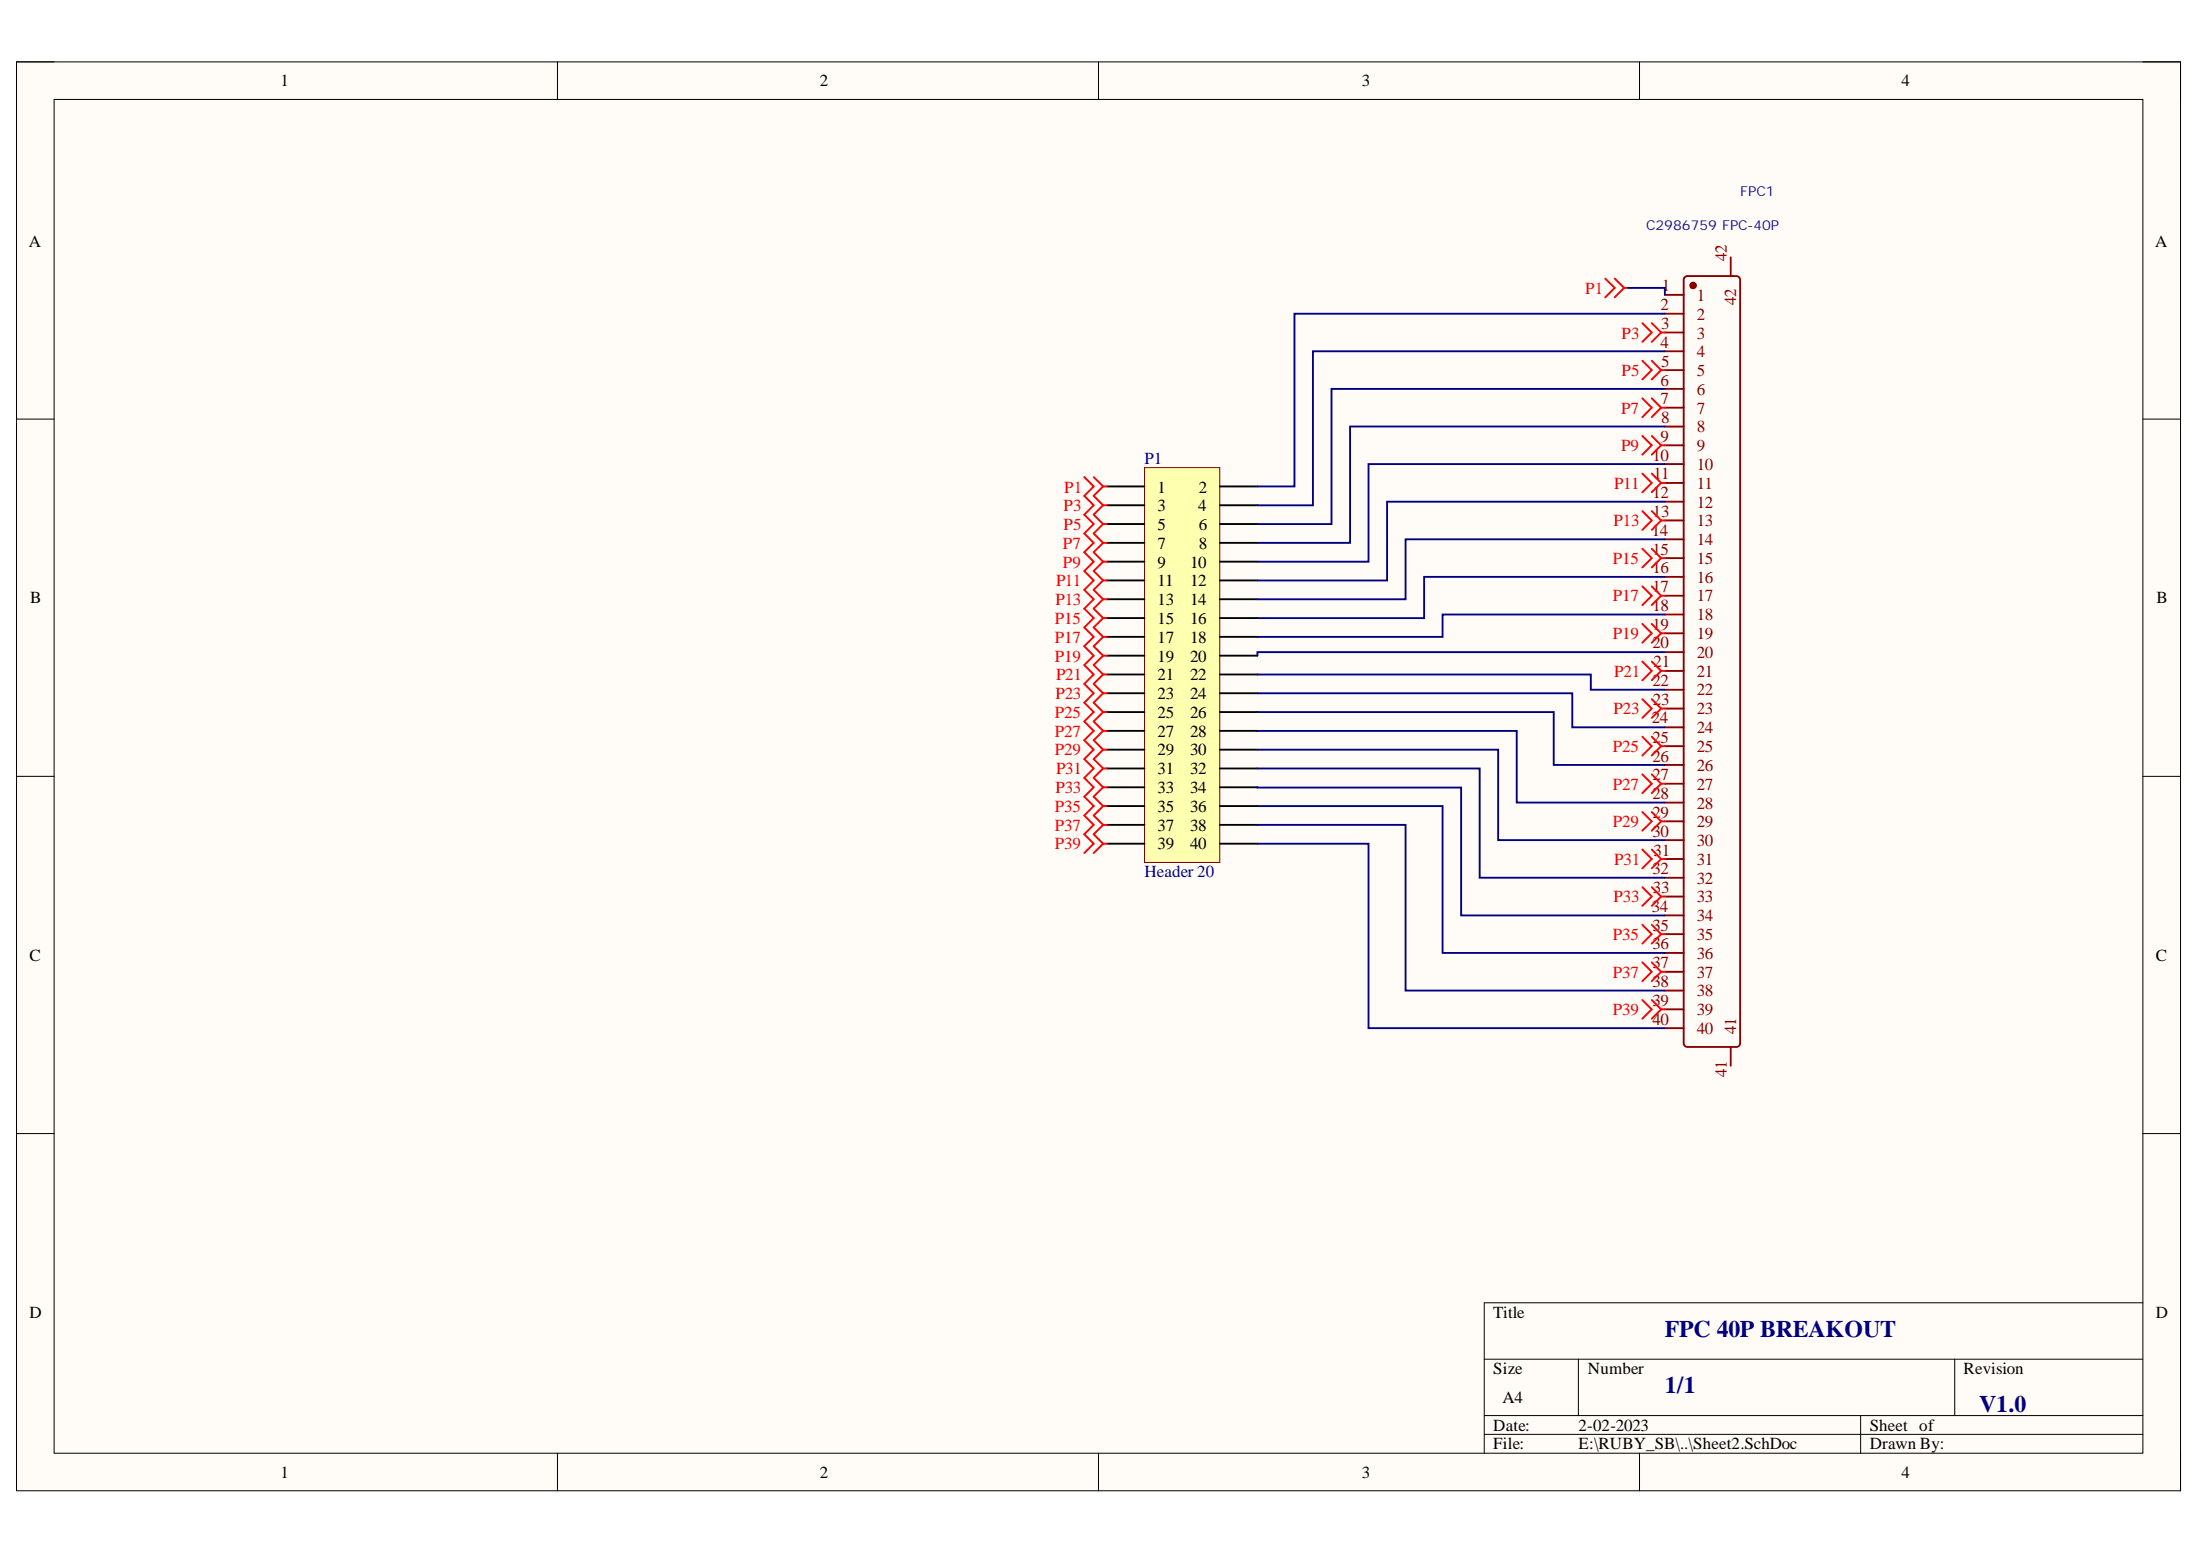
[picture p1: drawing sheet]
<svg xmlns="http://www.w3.org/2000/svg" width="297mm" height="210mm" viewBox="0 0 297 210" stroke-linecap="round" stroke-linejoin="round" font-family="sans-serif">
<path d="M2.2 8.4h292.2v192.8h-292.2z" fill-rule="evenodd" fill="#fffcf8"/>
<path d="M2.2 8.4h292.2v192.8h-292.2z" fill="none" stroke="#000" stroke-width=".14"/>
<path d="M7.3 13.4h282v182.8h-282z" fill-rule="evenodd" fill="#fffcf8"/>
<g fill="none" stroke="#000" stroke-width=".14">
<path d="M2.2 8.3h5.1M7.3 13.4h282v182.8h-282zM75.3 8.3v5.1M148.3 8.3v5.1M221.4 8.4v5M289.3 8.4h5.1v5M2.2 56.6h5.1M289.3 56.6h5.1M2.2 104.8h5.1M289.3 104.8h5.1M2.2 153h5.1M289.3 153h5.1"/>
<path d="M289.3 175.9h-88.9v20.3M75.3 196.2v5M148.3 196.2v5M200.4 183.5h88.9M200.4 191.1h88.9M200.4 193.6h88.9M213.1 183.5v7.6M221.4 196.2v5M251.2 191.1v5.1M263.9 183.5v7.6M294.4 196.2v5"/>
</g>
<path d="M227.4 37.5l.4-.2h6.6h.3l.2 .5v103l-.2 .5h-.3h-6.6l-.4-.2-.1-.3v-103z" fill="none" stroke="#800" stroke-width=".25"/>
<circle cx="228.6" cy="38.5" r=".38" fill="#800"/>
<g fill="none" stroke="#800" stroke-width=".25">
<path d="M224.8 39.8h2.5M233.7 34.7v2.6M224.8 42.3h2.5M224.8 44.9h2.5M224.8 47.4h2.5M224.8 50h2.5M224.8 52.5h2.5M224.8 55h2.5M224.8 57.6h2.5M224.8 60.1h2.5M224.8 62.6h2.5M224.8 65.2h2.5"/>
<path d="M224.8 67.7h2.5M224.8 70.3h2.5M224.8 72.8h2.5M224.8 75.3h2.5M224.8 77.9h2.5M224.8 80.4h2.5M224.8 83h2.5M224.8 85.5h2.5M224.8 88h2.5M224.8 90.6h2.5M224.8 93.1h2.5M224.8 95.6h2.5"/>
<path d="M224.8 98.2h2.5M224.8 100.7h2.5M224.8 103.3h2.5M224.8 105.8h2.5M224.8 108.3h2.5M224.8 110.9h2.5M224.8 113.4h2.5M224.8 116h2.5M224.8 118.5h2.5M224.8 121h2.5M224.8 123.6h2.5M224.8 126.1h2.5"/>
<path d="M224.8 128.6h2.5M224.8 131.2h2.5M224.8 133.7h2.5M224.8 136.2h2.5M224.8 138.8h2.5M233.7 141.3v2.6"/>
<circle cx="228.6" cy="38.5" r=".38"/>
</g>
<path d="M154.5 63.1h10.2v53.3h-10.2z" fill-rule="evenodd" fill="#ffffb0"/>
<path d="M154.5 63.1h10.2v53.3h-10.2z" fill="none" stroke="#800000" stroke-width=".14"/>
<g fill="none" stroke="#000" stroke-width=".25">
<path d="M149.4 65.7h5.1M149.4 68.2h5.1M149.4 70.7h5.1M149.4 73.3h5.1M149.4 75.8h5.1M149.4 78.4h5.1M164.7 65.7h5.1M164.7 68.2h5.1M164.7 70.7h5.1M164.7 73.3h5.1M164.7 75.8h5.1M164.7 78.4h5.1"/>
<path d="M149.4 80.9h5.1M149.4 83.4h5.1M149.4 86h5.1M149.4 88.5h5.1M149.4 91h5.1M149.4 93.6h5.1M149.4 96.1h5.1M149.4 98.7h5.1M164.7 80.9h5.1M164.7 83.4h5.1M164.7 86h5.1M164.7 88.5h5.1"/>
<path d="M164.7 91h5.1M164.7 93.6h5.1M164.7 96.1h5.1M164.7 98.7h5.1M149.4 101.2h5.1M149.4 103.7h5.1M149.4 106.3h5.1M149.4 108.8h5.1M149.4 111.3h5.1M149.4 113.9h5.1M164.7 101.2h5.1M164.7 103.7h5.1"/>
<path d="M164.7 106.3h5.1M164.7 108.8h5.1M164.7 111.3h5.1M164.7 113.9h5.1"/>
</g>
<g fill="none" stroke="#f00" stroke-width=".25">
<path d="M216.7 37.6l1.3 1.3-1.3 1.2M218 37.6l1.3 1.3M219.3 38.9l-1.3 1.2M219.3 38.9h.5M221.7 43.6l1.3 1.3-1.3 1.2M221.7 48.7l1.3 1.3-1.3 1.2M221.7 53.8l1.3 1.2-1.3 1.3M221.7 58.8l1.3 1.3-1.3 1.3M223 43.6l1.3 1.3M223 48.7l1.3 1.3M223 53.8l1.3 1.2M223 58.8l1.3 1.3"/>
<path d="M224.3 44.9l-1.3 1.2M224.3 44.9h.5M224.3 50l-1.3 1.2M224.3 50h.5M224.3 55l-1.3 1.3M224.3 55h.5M146.4 64.4l1.3 1.3-1.3 1.2 1.3 1.3-1.3 1.3 1.3 1.2-1.3 1.3 1.3 1.3-1.3 1.2 1.3 1.3-1.3 1.3 1.3 1.3-1.3 1.2 1.3 1.3-1.3 1.3 1.3 1.2-1.3 1.3 1.3 1.3-1.3 1.2 1.3 1.3-1.3 1.3 1.3 1.2-1.3 1.3 1.3 1.3-1.3 1.3 1.3 1.2-1.3 1.3 1.3 1.3-1.3 1.2 1.3 1.3-1.3 1.3 1.3 1.2-1.3 1.3 1.3 1.3-1.3 1.2 1.3 1.3-1.3 1.3 1.3 1.2-1.3 1.3 1.3 1.3-1.3 1.3M147.7 64.4l1.2 1.3M148.9 65.7l-1.2 1.2 1.2 1.3M148.9 65.7h.5M148.9 68.2l-1.2 1.3 1.2 1.2M148.9 68.2h.5"/>
<path d="M148.9 70.7l-1.2 1.3 1.2 1.3M148.9 70.7h.5M148.9 73.3l-1.2 1.2 1.2 1.3M148.9 73.3h.5M148.9 75.8l-1.2 1.3 1.2 1.3M148.9 75.8h.5M148.9 78.4l-1.2 1.2 1.2 1.3M148.9 78.4h.5M221.7 63.9l1.3 1.3-1.3 1.3M221.7 69l1.3 1.3-1.3 1.2M221.7 74.1l1.3 1.2-1.3 1.3M221.7 79.1l1.3 1.3-1.3 1.3"/>
<path d="M223 63.9l1.3 1.3M223 69l1.3 1.3M223 74.1l1.3 1.2M223 79.1l1.3 1.3M224.3 60.1l-1.3 1.3M224.3 60.1h.5M224.3 65.2l-1.3 1.3M224.3 65.2h.5M224.3 70.3l-1.3 1.2M224.3 70.3h.5M224.3 75.3l-1.3 1.3M224.3 75.3h.5"/>
<path d="M148.9 80.9l-1.2 1.3 1.2 1.2M148.9 80.9h.5M148.9 83.4l-1.2 1.3 1.2 1.3M148.9 83.4h.5M148.9 86l-1.2 1.2 1.2 1.3M148.9 86h.5M148.9 91l-1.2 1.3 1.2 1.3M148.9 88.5l-1.2 1.3 1.2 1.2M148.9 91h.5M148.9 88.5h.5M148.9 93.6l-1.2 1.3 1.2 1.2M148.9 93.6h.5"/>
<path d="M148.9 96.1l-1.2 1.3 1.2 1.3M148.9 96.1h.5M148.9 98.7l-1.2 1.2 1.2 1.3M148.9 98.7h.5M221.7 84.2l1.3 1.3-1.3 1.3M221.7 89.3l1.3 1.3-1.3 1.2M221.7 94.4l1.3 1.2-1.3 1.3M221.7 99.4l1.3 1.3-1.3 1.3M223 84.2l1.3 1.3M223 89.3l1.3 1.3M223 94.4l1.3 1.2M223 99.4l1.3 1.3"/>
<path d="M224.3 80.4l-1.3 1.3M224.3 80.4h.5M224.3 85.5l-1.3 1.3M224.3 85.5h.5M224.3 90.6l-1.3 1.2M224.3 90.6h.5M224.3 95.6l-1.3 1.3M224.3 95.6h.5M148.9 101.2l-1.2 1.3 1.2 1.2M148.9 101.2h.5M148.9 103.7l-1.2 1.3 1.2 1.3M148.9 103.7h.5"/>
<path d="M148.9 106.3l-1.2 1.2 1.2 1.3M148.9 106.3h.5M148.9 108.8l-1.2 1.3 1.2 1.2M148.9 108.8h.5M148.9 111.3l-1.2 1.3 1.2 1.3M148.9 111.3h.5M148.9 113.9l-1.2 1.3M148.9 113.9h.5M221.7 104.5l1.3 1.3-1.3 1.3M221.7 109.6l1.3 1.3-1.3 1.2M221.7 114.7l1.3 1.3-1.3 1.2M221.7 119.8l1.3 1.2-1.3 1.3"/>
<path d="M223 104.5l1.3 1.3M223 109.6l1.3 1.3M223 114.7l1.3 1.3M223 119.8l1.3 1.2M224.3 100.7l-1.3 1.3M224.3 100.7h.5M224.3 105.8l-1.3 1.3M224.3 105.8h.5M224.3 110.9l-1.3 1.2M224.3 110.9h.5M224.3 116l-1.3 1.2M224.3 116h.5"/>
<path d="M221.7 124.8l1.3 1.3-1.3 1.3M221.7 129.9l1.3 1.3-1.3 1.2M221.7 135l1.3 1.2-1.3 1.3M223 124.8l1.3 1.3M223 129.9l1.3 1.3M223 135l1.3 1.2M224.3 121l-1.3 1.3M224.3 121h.5M224.3 126.1l-1.3 1.3M224.3 126.1h.5M224.3 131.2l-1.3 1.2M224.3 131.2h.5"/>
<path d="M224.3 136.2l-1.3 1.3M224.3 136.2h.5"/>
</g>
<g fill="none" stroke="#000080" stroke-width=".25">
<path d="M219.8 38.9h5v.9M224.8 42.3h-50v23.4h-5M224.8 47.4h-47.5v20.8h-7.5M224.8 52.5h-45v18.2h-10M224.8 57.6h-42.5v15.7h-12.5M224.8 62.6h-40v13.2h-15M224.8 67.7h-37.5v10.7h-17.5M224.8 72.8h-35v8.1h-20M224.8 77.9h-32.5v5.5h-22.5M169.8 91.1h45v2h10M169.8 93.6h42.5v4.6h12.5M169.8 96.1h40v7.2h15"/>
<path d="M169.8 98.7h35v9.6h20M224.8 83h-30v3h-25M224.8 88h-55v.5M169.8 101.2h32.5v12.2h22.5M169.8 103.7h30v14.8h25M169.8 106.3h27.5v17.3h27.5M169.8 108.8h25v19.8h30M169.8 111.3h20v22.4h35M169.8 113.9h15v24.9h40"/>
</g>
<g font-size="3.2" fill="#000080">
<text x="224.8" y="180.5">FPC 40P BREAKOUT</text>
<text x="224.8" y="188.1">1/1</text>
<text x="267.2" y="190.6">V1.0</text>
</g>
<g font-size="2.3">
<text x="37.9" y="11.7">1</text>
<text x="110.7" y="11.7">2</text>
<text x="183.9" y="11.7">3</text>
<text x="256.8" y="11.7">4</text>
<text x="3.9" y="33.3">A</text>
<text x="291" y="33.3">A</text>
<text x="156.3" y="66.5">1</text>
<text x="156.3" y="69">3</text>
<text x="156.3" y="71.6">5</text>
<text x="161.8" y="69">4</text>
<text x="161.9" y="66.5">2</text>
<text x="161.9" y="71.6">6</text>
<text x="156.3" y="74.1">7</text>
<text x="156.3" y="76.6">9</text>
<text x="160.7" y="76.6">10</text>
<text x="161.9" y="74.1">8</text>
<text x="4.1" y="81.4">B</text>
<text x="156.3" y="79.2">11</text>
<text x="156.3" y="81.7">13</text>
<text x="160.7" y="79.2">12</text>
<text x="160.7" y="81.7">14</text>
<text x="291.2" y="81.4">B</text>
<text x="156.3" y="84.2">15</text>
<text x="156.3" y="86.8">17</text>
<text x="156.3" y="89.3">19</text>
<text x="160.7" y="84.2">16</text>
<text x="160.7" y="86.8">18</text>
<text x="160.7" y="89.3">20</text>
<text x="156.3" y="91.8">21</text>
<text x="156.3" y="94.4">23</text>
<text x="160.7" y="91.8">22</text>
<text x="160.7" y="94.4">24</text>
<text x="156.3" y="96.9">25</text>
<text x="156.3" y="99.4">27</text>
<text x="156.3" y="102">29</text>
<text x="160.7" y="96.9">26</text>
<text x="160.7" y="99.4">28</text>
<text x="160.7" y="102">30</text>
<text x="156.3" y="104.5">31</text>
<text x="156.3" y="107">33</text>
<text x="160.7" y="104.5">32</text>
<text x="160.7" y="107">34</text>
<text x="156.3" y="109.6">35</text>
<text x="156.3" y="112.1">37</text>
<text x="160.7" y="109.6">36</text>
<text x="160.7" y="112.1">38</text>
<text x="156.3" y="114.6">39</text>
<text x="160.7" y="114.6">40</text>
<text x="4" y="129.7">C</text>
<text x="291.1" y="129.7">C</text>
<text x="4" y="177.9">D</text>
<text x="201.6" y="177.9">Title</text>
<text x="291.1" y="177.9">D</text>
<text x="201.6" y="185.5">Size</text>
<text x="214.4" y="185.5">Number</text>
<text x="265.1" y="185.5">Revision</text>
<text x="202.9" y="189.3">A4</text>
<text x="201.6" y="193.1">Date:</text>
<text x="201.6" y="195.7">File:</text>
<text x="213.1" y="193.1">2-02-2023</text>
<text x="213.1" y="195.7">E:\RUBY_SB\..\Sheet2.SchDoc</text>
<text x="252.4" y="193.1">Sheet of</text>
<text x="252.4" y="195.7">Drawn By:</text>
<text x="37.9" y="199.5">1</text>
<text x="110.7" y="199.5">2</text>
<text x="183.9" y="199.5">3</text>
<text x="256.8" y="199.5">4</text>
</g>
<g font-size="2.3" fill="#800">
<text x="233.2" y="35.2" transform="rotate(-90 233.2 35.2)">42</text>
<text x="224.2" y="41.9">2</text>
<text x="224.4" y="39.3">1</text>
<text x="229.1" y="40.6">1</text>
<text x="234.4" y="41.2" transform="rotate(-90 234.4 41.2)">42</text>
<text x="224.2" y="47">4</text>
<text x="224.3" y="44.4">3</text>
<text x="229.1" y="43.2">2</text>
<text x="229.1" y="45.7">3</text>
<text x="224.2" y="52">6</text>
<text x="224.3" y="49.5">5</text>
<text x="229.1" y="48.2">4</text>
<text x="229.1" y="50.8">5</text>
<text x="229.1" y="53.3">6</text>
<text x="224.2" y="54.6">7</text>
<text x="224.2" y="59.6">9</text>
<text x="224.3" y="57.1">8</text>
<text x="229.1" y="55.8">7</text>
<text x="229.1" y="58.4">8</text>
<text x="223.1" y="62.2">10</text>
<text x="223.3" y="64.7">11</text>
<text x="229.1" y="60.9">9</text>
<text x="229.1" y="63.4">10</text>
<text x="229.1" y="66">11</text>
<text x="223.1" y="67.2">12</text>
<text x="223.2" y="69.8">13</text>
<text x="229.1" y="68.5">12</text>
<text x="229.1" y="71">13</text>
<text x="223" y="72.3">14</text>
<text x="223.1" y="74.9">15</text>
<text x="223.1" y="77.4">16</text>
<text x="229.1" y="73.6">14</text>
<text x="229.1" y="76.1">15</text>
<text x="223.1" y="79.9">17</text>
<text x="223.1" y="82.5">18</text>
<text x="229.1" y="78.7">16</text>
<text x="229.1" y="81.2">17</text>
<text x="229.1" y="83.7">18</text>
<text x="223.1" y="85">19</text>
<text x="223.1" y="87.5">20</text>
<text x="229.1" y="86.3">19</text>
<text x="229.1" y="88.8">20</text>
<text x="223.1" y="92.6">22</text>
<text x="223.2" y="95.1">23</text>
<text x="223.3" y="90.1">21</text>
<text x="229.1" y="91.3">21</text>
<text x="229.1" y="93.9">22</text>
<text x="223" y="97.7">24</text>
<text x="223.1" y="100.3">25</text>
<text x="229.1" y="96.4">23</text>
<text x="229.1" y="98.9">24</text>
<text x="229.1" y="101.5">25</text>
<text x="223.1" y="102.8">26</text>
<text x="223.1" y="105.3">27</text>
<text x="223.1" y="107.9">28</text>
<text x="229.1" y="104.1">26</text>
<text x="229.1" y="106.6">27</text>
<text x="223.1" y="110.4">29</text>
<text x="223.1" y="113">30</text>
<text x="229.1" y="109.1">28</text>
<text x="229.1" y="111.7">29</text>
<text x="223.1" y="118">32</text>
<text x="223.3" y="115.5">31</text>
<text x="229.1" y="114.2">30</text>
<text x="229.1" y="116.8">31</text>
<text x="229.1" y="119.3">32</text>
<text x="223" y="123.1">34</text>
<text x="223.1" y="125.6">35</text>
<text x="223.2" y="120.6">33</text>
<text x="229.1" y="121.8">33</text>
<text x="229.1" y="124.4">34</text>
<text x="223.1" y="128.2">36</text>
<text x="223.1" y="130.7">37</text>
<text x="229.1" y="126.9">35</text>
<text x="229.1" y="129.4">36</text>
<text x="229.1" y="132">37</text>
<text x="223.1" y="133.2">38</text>
<text x="223.1" y="135.8">39</text>
<text x="229.1" y="134.5">38</text>
<text x="229.1" y="137">39</text>
<text x="223.1" y="138.3">40</text>
<text x="229.1" y="139.6">40</text>
<text x="234.4" y="139.6" transform="rotate(-90 234.4 139.6)">41</text>
<text x="233.2" y="145.4" transform="rotate(-90 233.2 145.4)">41</text>
</g>
<g font-size="2.3" fill="#f00">
<text x="214" y="39.6">P1</text>
<text x="219" y="45.7">P3</text>
<text x="219" y="50.8">P5</text>
<text x="218.9" y="55.8">P7</text>
<text x="217.9" y="66">P11</text>
<text x="218.9" y="60.9">P9</text>
<text x="143.6" y="69">P3</text>
<text x="143.6" y="71.6">P5</text>
<text x="143.7" y="66.5">P1</text>
<text x="217.9" y="71">P13</text>
<text x="143.5" y="74.1">P7</text>
<text x="143.5" y="76.6">P9</text>
<text x="217.8" y="76.1">P15</text>
<text x="142.5" y="81.7">P13</text>
<text x="142.6" y="79.2">P11</text>
<text x="217.8" y="81.2">P17</text>
<text x="142.4" y="84.2">P15</text>
<text x="142.4" y="86.8">P17</text>
<text x="142.4" y="89.3">P19</text>
<text x="217.8" y="86.3">P19</text>
<text x="142.5" y="94.4">P23</text>
<text x="142.6" y="91.8">P21</text>
<text x="217.9" y="91.3">P21</text>
<text x="142.4" y="96.9">P25</text>
<text x="142.4" y="99.4">P27</text>
<text x="142.4" y="102">P29</text>
<text x="217.8" y="101.5">P25</text>
<text x="217.9" y="96.4">P23</text>
<text x="142.5" y="107">P33</text>
<text x="142.6" y="104.5">P31</text>
<text x="217.8" y="106.6">P27</text>
<text x="142.4" y="109.6">P35</text>
<text x="142.4" y="112.1">P37</text>
<text x="217.8" y="111.7">P29</text>
<text x="142.4" y="114.6">P39</text>
<text x="217.9" y="116.8">P31</text>
<text x="217.9" y="121.8">P33</text>
<text x="217.8" y="126.9">P35</text>
<text x="217.8" y="132">P37</text>
<text x="217.8" y="137">P39</text>
</g>
<g font-size="2.3" fill="#000080">
<text x="154.5" y="62.7">P1</text>
<text x="154.5" y="118.4">Header 20</text>
</g>
<g font-size="1.9" fill="#00f">
<text x="234.9" y="26.4">FPC1</text>
<text x="222.3" y="31">C2986759 FPC-40P</text>
</g>
</svg>
